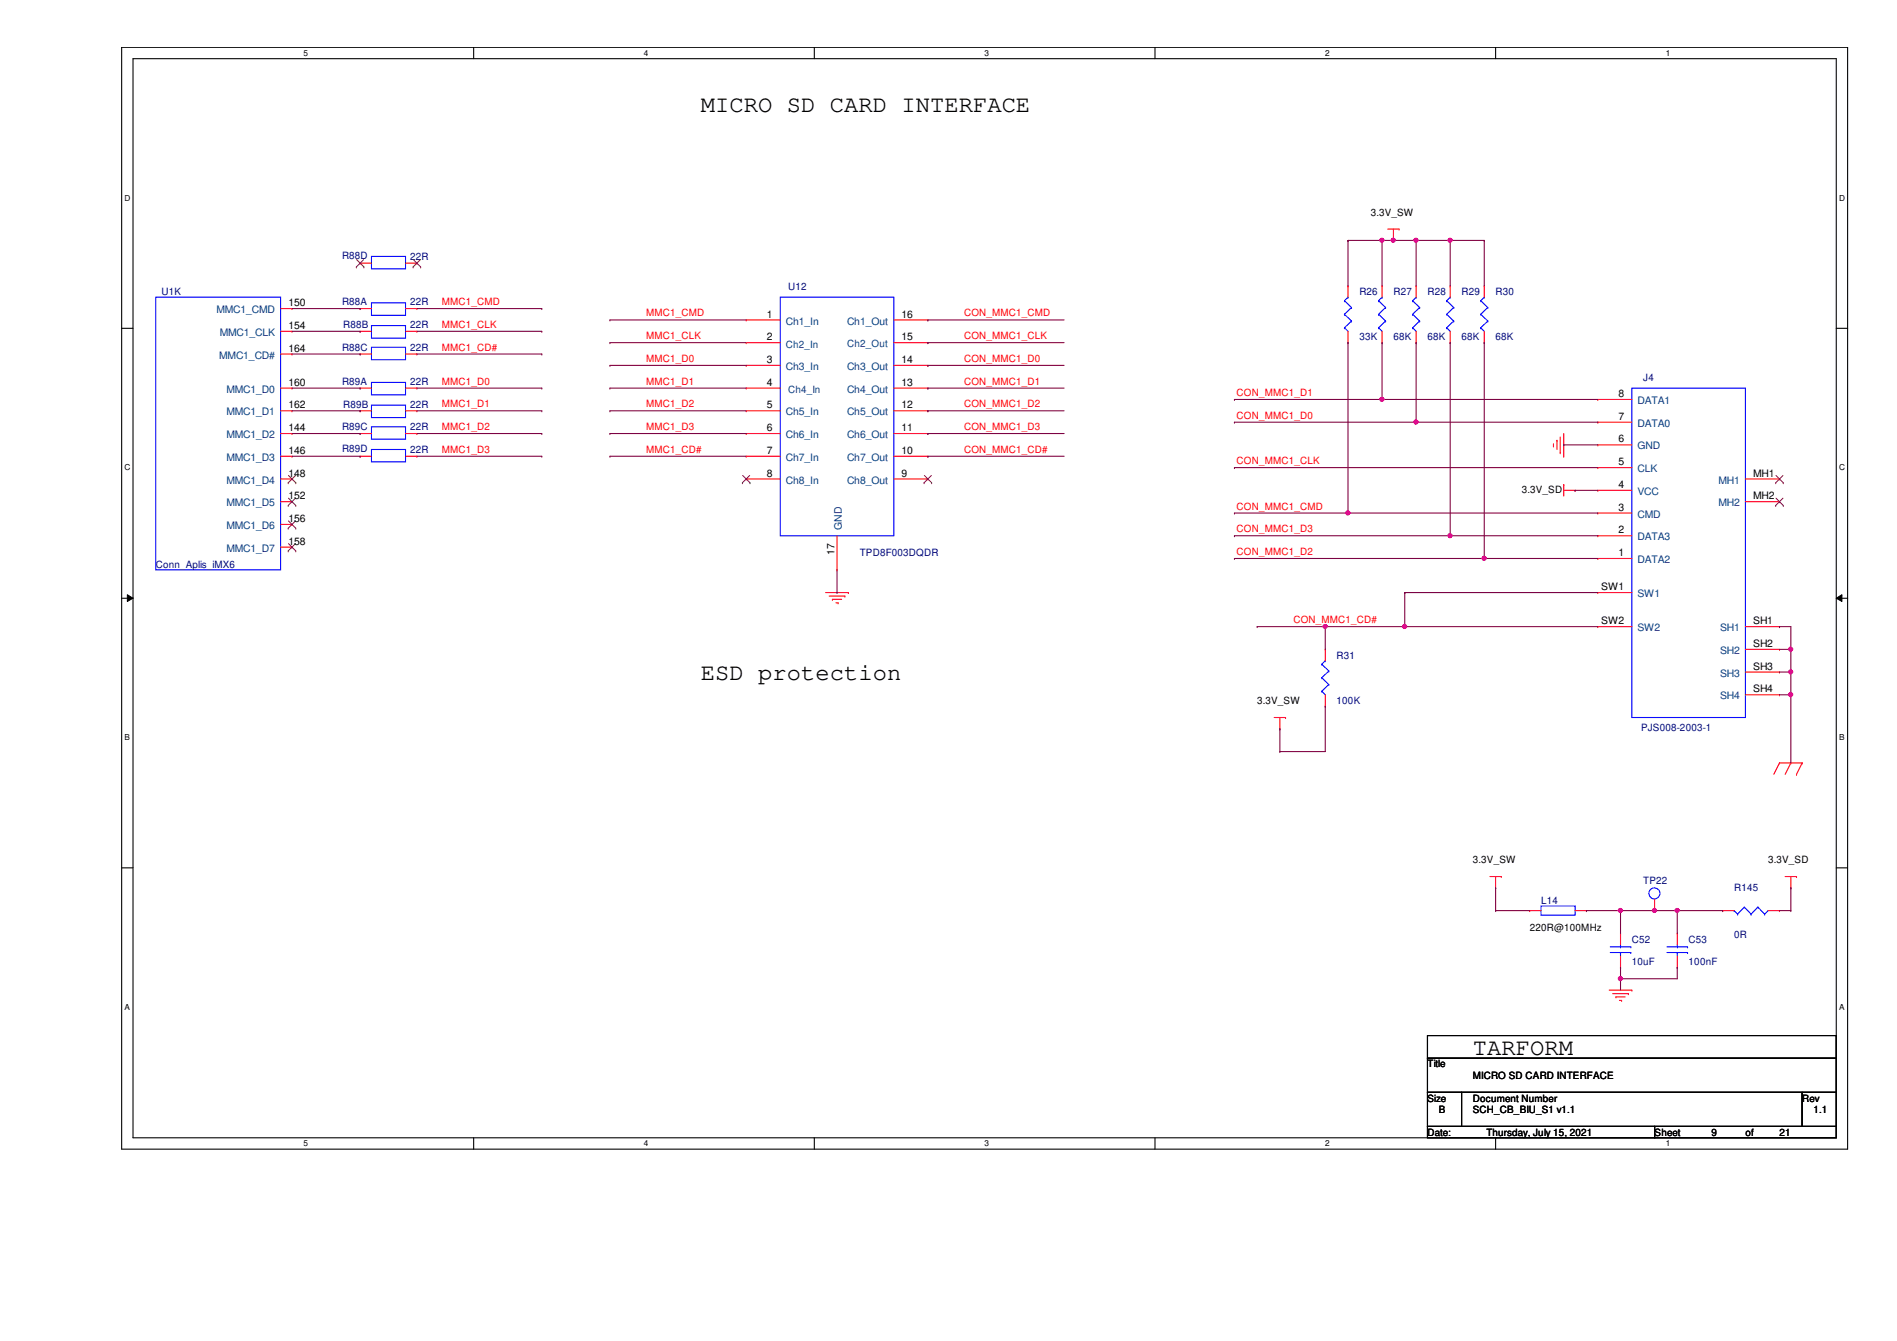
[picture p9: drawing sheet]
<svg xmlns="http://www.w3.org/2000/svg" width="297mm" height="210mm" viewBox="0 0 297 210" stroke-linecap="round" stroke-linejoin="round" font-family="sans-serif">
<path d="M19.1 7.4h270.2v172.5h-270.2zM20.8 9.2h266.7v168.9h-266.7z" fill="none" stroke="#000" stroke-width=".17"/>
<g fill="#fff">
<path d="M47.5 7.6h.7v1.4h-.7z"/>
<path d="M47.5 178.3h.7v1.4h-.7z"/>
</g>
<path d="M74.2 7.4v1.8M74.2 178.1v1.8" fill="none" stroke="#000" stroke-width=".17"/>
<g fill="#fff">
<path d="M100.8 7.6h.7v1.4h-.7z"/>
<path d="M100.8 178.3h.7v1.4h-.7z"/>
</g>
<path d="M127.5 7.4v1.8M127.5 178.1v1.8" fill="none" stroke="#000" stroke-width=".17"/>
<g fill="#fff">
<path d="M154.2 7.6h.7v1.4h-.7z"/>
<path d="M154.2 178.3h.7v1.4h-.7z"/>
</g>
<path d="M180.8 7.4v1.8M180.8 178.1v1.8" fill="none" stroke="#000" stroke-width=".17"/>
<g fill="#fff">
<path d="M207.5 7.6h.7v1.4h-.7z"/>
<path d="M207.5 178.3h.7v1.4h-.7z"/>
</g>
<path d="M234.2 7.4v1.8M234.2 178.1v1.8" fill="none" stroke="#000" stroke-width=".17"/>
<g fill="#fff">
<path d="M260.9 7.6h.6v1.4h-.6z"/>
<path d="M260.9 178.3h.6v1.4h-.6z"/>
<path d="M19.5 30.3h.9v1.4h-.9z"/>
<path d="M288 30.3h.9v1.4h-.9z"/>
<path d="M19.5 72.5h.9v1.4h-.9z"/>
<path d="M288 72.5h.9v1.4h-.9z"/>
</g>
<path d="M19.1 51.4h1.7M287.5 51.4h1.8" fill="none" stroke="#000" stroke-width=".17"/>
<g fill="#fff">
<path d="M19.5 114.7h.8v1.4h-.8z"/>
<path d="M288 114.7h.8v1.4h-.8z"/>
</g>
<path d="M19.1 93.6h1.7M287.5 93.6h1.8" fill="none" stroke="#000" stroke-width=".17"/>
<path d="M19.9 93.1l.9 .5-.9 .5zM287.5 93.6l.9-.5v1z" fill="#000"/>
<path d="M19.9 93.1l.9 .5-.9 .5zM287.5 93.6l.9-.5v1z" fill="none" stroke="#000" stroke-width=".16"/>
<g fill="#fff">
<path d="M19.5 156.9h.8v1.4h-.8z"/>
<path d="M288 156.9h.8v1.4h-.8z"/>
</g>
<path d="M19.1 135.8h1.7M287.5 135.8h1.8M223.5 162.1h64v3.6h-64zM223.5 165.6h64v5.4h-64zM223.5 171h5.4v5.3h-5.4zM223.5 176.3h35.6v1.8h-35.6zM228.9 171h53.3v5.3h-53.3zM259.1 176.3h28.4v1.8h-28.4zM282.2 171h5.3v5.3h-5.3z" fill="none" stroke="#000" stroke-width=".17"/>
<g fill="none" stroke="#f00" stroke-width=".17">
<path d="M217.3 35.9h1.8M218.2 37.6h.1M218.2 35.9v1.7M219.1 35.9h.1M43.9 48.3h1.8M43.9 51.9h1.8M43.9 55.4h1.8M45.7 48.3h.1M45.7 51.9h.1M45.7 55.4h.1M56.4 41.2h.1M56.4 48.3h.1"/>
<path d="M56.4 51.9h.1M56.4 55.4h.1M56.4 41.2h1.8M56.4 48.3h1.8M56.4 51.9h1.8M56.4 55.4h1.8M63.5 41.2h1.8M63.5 48.3h1.8M63.5 51.9h1.8M63.5 55.4h1.8M65.3 41.2h.1M65.3 48.3h.1"/>
<path d="M65.3 51.9h.1M65.3 55.4h.1M116.8 50.1h.1M116.8 53.6h.1M116.8 57.2h.1M116.8 50.1h5.4M116.8 53.6h5.4M116.8 57.2h5.4M140 50.1h5.3M140 53.6h5.3M140 57.2h5.3M145.3 57.2h.1"/>
<path d="M145.3 53.6h.1M145.3 50.1h.1M211.1 53.6h.1M211.1 44.7h.1M211.1 44.7v1.8M211.1 51.9v1.7M216.4 53.6h.1M216.4 44.7h.1M216.4 44.7v1.8M216.4 51.9v1.7M221.7 53.6h.1M221.7 44.7h.1"/>
<path d="M221.7 44.7v1.8M221.7 51.9v1.7M227.1 53.6h.1M227.1 44.7h.1M227.1 44.7v1.8M227.1 51.9v1.7M232.4 53.6h.1M232.4 44.7h.1M232.4 44.7v1.8M232.4 51.9v1.7M43.9 60.7h1.8M43.9 64.3h1.8"/>
<path d="M43.9 75h1.8M43.9 78.5h1.8M43.9 67.9h1.8M43.9 71.4h1.8M45.7 67.9h.1M45.7 71.4h.1M45.7 75h.1M45.7 78.5h.1M45.7 60.7h.1M45.7 64.3h.1M56.4 60.7h.1M56.4 64.3h.1"/>
<path d="M56.4 67.9h.1M56.4 71.4h.1M56.4 60.7h1.8M56.4 64.3h1.8M56.4 67.9h1.8M56.4 71.4h1.8M63.5 60.7h1.8M63.5 64.3h1.8M63.5 67.9h1.8M63.5 71.4h1.8M65.3 60.7h.1M65.3 64.3h.1"/>
<path d="M65.3 67.9h.1M65.3 71.4h.1M116.8 60.7h.1M116.8 64.3h.1M116.8 67.9h.1M116.8 71.4h.1M116.8 75h.1M116.8 60.7h5.4M116.8 64.3h5.4M116.8 75h5.4M116.8 67.9h5.4M116.8 71.4h5.4"/>
<path d="M140 60.7h5.3M140 64.3h5.3M140 75h5.3M140 67.9h5.3M140 71.4h5.3M145.3 60.7h.1M145.3 64.3h.1M145.3 67.9h.1M145.3 71.4h.1M145.3 75h.1M243.2 69.8h.1M243.2 69.5v.3"/>
<path d="M243.8 68.9h.1M243.8 68.9v1.5M244.3 70.9h.1M244.3 68.4v2.5M244.9 75.9h.1M244.9 71.4h.1M244.9 76.7h1.7M244.9 67.9v3.5M244.9 75.9v1.7M246.6 76.7h.1M250.2 62.5h.1M250.2 66.1h.1"/>
<path d="M250.2 69.6h.1M250.2 73.2h.1M250.2 76.7h.1M250.2 76.7h5.3M250.2 62.5h5.3M250.2 66.1h5.3M250.2 69.6h5.3M250.2 73.2h5.3M273.3 75h5.3M273.3 78.5h5.3M278.6 75h.1M278.6 78.5h.1"/>
<path d="M43.9 82.1h1.8M43.9 85.6h1.8M45.7 82.1h.1M45.7 85.6h.1M129.3 92.8h3.5M129.8 93.3h2.5M130.3 93.8h.1M130.3 93.8h1.5M130.9 94.4h.3M131.1 89.2h.1M131.1 83.9v5.3M131.2 94.4h.1"/>
<path d="M132.3 93.3h.1M132.8 92.8h.1M250.2 80.3h.1M250.2 83.9h.1M250.2 87.4h.1M250.2 92.8h.1M250.2 98.1h.1M250.2 92.8h5.3M250.2 80.3h5.3M250.2 83.9h5.3M250.2 87.4h5.3M250.2 98.1h5.3"/>
<path d="M273.3 98.1h5.3M278.6 98.1h.1M199.5 112.3h1.8M200.4 114.1h.1M200.4 112.3v1.8M201.3 112.3h.1M207.5 110.5h.1M207.5 101.6h.1M207.5 101.6v1.8M207.5 108.8v1.7M273.3 101.6h5.3M273.3 105.2h5.3"/>
<path d="M273.3 108.8h5.3M278.6 119.4h.1M278.6 101.6h.1M278.6 105.2h.1M278.6 108.8h.1M278.6 119.4l-.9 1.8M278.6 119.4h3.6M280.4 119.4h.1M280.4 119.4l-.9 1.8M282.2 119.4h.1M282.2 119.4l-.9 1.8M233.3 137.2h1.8"/>
<path d="M234.2 139h.1M234.2 137.2v1.8M235.1 137.2h.1M279.5 137.2h1.8M280.4 139h.1M280.4 137.2v1.8M281.3 137.2h.1M281.3 121.2h.1M239.5 142.5h.1M239.5 142.5h1.8M246.6 142.5h1.8M248.4 142.5h.1"/>
<path d="M252 155h3.5M252.5 155.5h2.5M253 156h.1M253 156h1.5M253.6 156.6h.3M253.7 146.1h.1M253.7 151.4h.1M253.7 146.1v1.8M253.7 149.6v1.8M253.9 156.6h.1M255 155.5h.1M255.5 155h.1"/>
<path d="M259.1 142.5h.1M259.1 140.8v1.7M262.6 146.1h.1M262.6 151.4h.1M262.6 146.1v1.8M262.6 149.6v1.8M269.7 142.5h.1M269.7 142.5h1.8M276.9 142.5h1.7M278.6 142.5h.1"/>
</g>
<g fill="none" stroke="#00f" stroke-width=".17">
<path d="M24.4 46.5h19.5v42.7h-19.5zM58.2 40.1h5.3v2h-5.3zM58.2 59.9h5.3v1.9h-5.3zM58.2 47.4h5.3v2h-5.3zM58.2 51h5.3v1.9h-5.3zM58.2 54.4h5.3v1.9h-5.3zM122.2 46.5h17.8v37.4h-17.8zM210.5 51.3h.1M210.5 49.2h.1M210.5 47.1h.1M210.5 51.3l.6 .6M210.5 49.2l1.1 1"/>
<path d="M210.5 47.1l1.1 1M211.1 46.5h.1M211.1 46.5l-.6 .6M211.6 50.2h.1M211.6 48.1h.1M211.6 50.2l-1.1 1.1M211.6 48.1l-1.1 1.1M215.9 51.3h.1M215.9 49.2h.1M215.9 47.1h.1M215.9 51.3l.5 .6M215.9 49.2l1.1 1"/>
<path d="M215.9 47.1l1.1 1M216.4 46.5h.1M216.4 46.5l-.5 .6M217 50.2h.1M217 48.1h.1M217 50.2l-1.1 1.1M217 48.1l-1.1 1.1M221.2 51.3h.1M221.2 49.2h.1M221.2 47.1h.1M221.2 51.3l.5 .6M221.2 49.2l1.1 1"/>
<path d="M221.2 47.1l1.1 1M221.7 46.5h.1M221.7 46.5l-.5 .6M222.3 50.2h.1M222.3 48.1h.1M222.3 50.2l-1.1 1.1M222.3 48.1l-1.1 1.1M226.5 51.3h.1M226.5 49.2h.1M226.5 47.1h.1M226.5 51.3l.6 .6M226.5 49.2l1.1 1"/>
<path d="M226.5 47.1l1.1 1M227.1 46.5h.1M227.1 46.5l-.6 .6M227.6 50.2h.1M227.6 48.1h.1M227.6 50.2l-1.1 1.1M227.6 48.1l-1.1 1.1M231.9 51.3h.1M231.9 49.2h.1M231.9 47.1h.1M231.9 51.3l.5 .6M231.9 49.2l1.1 1"/>
<path d="M231.9 47.1l1.1 1M232.4 46.5h.1M232.4 46.5l-.5 .6M233 50.2h.1M233 48.1h.1M233 50.2l-1.1 1.1M233 48.1l-1.1 1.1M58.2 63.4h5.3v2h-5.3zM58.2 66.8h5.3v1.9h-5.3zM58.2 70.4h5.3v1.9h-5.3zM255.5 60.7h17.8v51.6h-17.8zM207 108.2h.1"/>
<path d="M207 106.1h.1M207 104h.1M207 108.2l.5 .6M207 106.1l1.1 1M207 104l1.1 1M207.5 103.4h.1M207.5 103.4l-.5 .6M208.1 107.1h.1M208.1 105h.1M208.1 107.1l-1.1 1.1M208.1 105l-1.1 1.1M241.3 141.8h5.3v1.5h-5.3z"/>
<path d="M252.1 149.1h3.3M252.1 148.2h3.3M253.7 148.2h.1M253.7 149.1h.1M253.7 147.9v.3M253.7 149.1v.5M255.4 149.1h.1M255.4 148.2h.1M261 149.1h3.2M261 148.2h3.2M262.6 148.2h.1M262.6 149.1h.1"/>
<path d="M262.6 147.9v.3M262.6 149.1v.5M264.2 149.1h.1M264.2 148.2h.1M271.5 142.5h.1M271.5 142.5l.6 .6M272.1 143.1h.1M273.1 142h.1M273.1 142l1.1 1.1M273.1 142l-1 1.1M274.2 143.1h.1M275.3 142h.1"/>
<path d="M275.3 142l1 1.1M275.3 142l-1.1 1.1M276.3 143.1h.1M276.9 142.5l-.6 .6"/>
<circle cx="259.1" cy="139.8" r=".87"/>
</g>
<g fill="none" stroke="#804000" stroke-width=".16">
<path d="M55.8 41.8h.1M55.8 40.6l1.2 1.2M56.9 40.6l-1.1 1.2M57 41.8h.1M64.7 41.8h.1M64.7 40.6l1.2 1.2M65.8 40.6l-1.1 1.2M65.9 41.8h.1M45.1 75.6h.1M45.1 79.1h.1M45.2 74.4l1.1 1.2M45.2 78l1.1 1.1"/>
<path d="M46.3 74.4l-1.2 1.2M46.3 78l-1.2 1.1M46.3 75.6h.1M46.3 79.1h.1M116.2 75.6h.1M116.3 74.4l1.1 1.2M117.4 74.4l-1.2 1.2M117.4 75.6h.1M144.7 75.6h.1M144.7 74.4l1.2 1.2M145.8 74.4l-1.1 1.2M145.9 75.6h.1"/>
<path d="M278 75.6h.1M278 79.1h.1M278.1 74.4l1.1 1.2M278.1 78l1.1 1.1M279.2 74.4l-1.2 1.2M279.2 78l-1.2 1.1M279.2 75.6h.1M279.2 79.1h.1M45.1 82.7h.1M45.1 86.2h.1M45.2 81.5l1.1 1.2M45.2 85.1l1.1 1.1"/>
<path d="M46.3 81.5l-1.2 1.2M46.3 85.1l-1.2 1.1M46.3 82.7h.1M46.3 86.2h.1"/>
</g>
<g fill="none" stroke="#800040" stroke-width=".17">
<path d="M45.7 48.3h10.7M45.7 55.4h10.7M45.7 51.9h10.7M56.4 48.3h.1M56.4 55.4h.1M56.4 51.9h.1M45.7 60.7h10.7M45.7 64.3h10.7M45.7 67.9h10.7M45.7 71.4h10.7M56.4 60.7h.1M56.4 64.3h.1"/>
<path d="M56.4 67.9h.1M56.4 71.4h.1M193.3 62.5h.1M193.3 66.1h.1M193.3 73.2h.1M193.3 62.5h23.1M193.3 66.1h28.4M193.3 73.2h56.9M193.3 80.3h.1M193.3 83.9h.1M193.3 80.3h17.8M193.3 83.9h33.8"/>
</g>
<circle cx="227.1" cy="83.8" r=".32" fill="#f0f"/>
<circle cx="227.1" cy="83.8" r=".32" fill="none" stroke="#f0f" stroke-width=".17"/>
<path d="M193.3 87.4h.1M193.3 87.4h39.1" fill="none" stroke="#800040" stroke-width=".17"/>
<circle cx="232.4" cy="87.4" r=".32" fill="#f0f"/>
<circle cx="232.4" cy="87.4" r=".32" fill="none" stroke="#f0f" stroke-width=".17"/>
<path d="M211.1 53.6h.1M211.1 53.6v26.7M211.1 80.3h.1M211.1 80.3h39.1" fill="none" stroke="#800040" stroke-width=".17"/>
<circle cx="211" cy="80.3" r=".32" fill="#f0f"/>
<circle cx="211" cy="80.3" r=".32" fill="none" stroke="#f0f" stroke-width=".17"/>
<path d="M216.4 53.6h.1M216.4 53.6v8.9M216.4 62.5h.1M216.4 62.5h33.8" fill="none" stroke="#800040" stroke-width=".17"/>
<circle cx="216.4" cy="62.5" r=".32" fill="#f0f"/>
<circle cx="216.4" cy="62.5" r=".32" fill="none" stroke="#f0f" stroke-width=".17"/>
<path d="M221.7 53.6h.1M221.7 53.6v12.5M221.7 66.1h.1M221.7 66.1h28.5" fill="none" stroke="#800040" stroke-width=".17"/>
<circle cx="221.7" cy="66.1" r=".32" fill="#f0f"/>
<circle cx="221.7" cy="66.1" r=".32" fill="none" stroke="#f0f" stroke-width=".17"/>
<g fill="none" stroke="#800040" stroke-width=".17">
<path d="M211.1 37.6h.1M211.1 37.6v7.1M211.1 37.6h7.1M216.4 37.6h.1M216.4 37.6v7.1M227.1 53.6h.1M227.1 53.6v30.3M232.4 53.6h.1M232.4 53.6v33.8M227.1 83.9h.1M227.1 83.9h23.1M232.4 87.4h.1"/>
<path d="M232.4 87.4h17.8"/>
</g>
<circle cx="218.2" cy="37.6" r=".32" fill="#f0f"/>
<circle cx="218.2" cy="37.6" r=".32" fill="none" stroke="#f0f" stroke-width=".17"/>
<circle cx="216.4" cy="37.6" r=".32" fill="#f0f"/>
<circle cx="216.4" cy="37.6" r=".32" fill="none" stroke="#f0f" stroke-width=".17"/>
<path d="M221.7 37.6h.1M221.7 37.6v7.1M221.7 37.6h5.4" fill="none" stroke="#800040" stroke-width=".17"/>
<circle cx="227.1" cy="37.6" r=".32" fill="#f0f"/>
<circle cx="227.1" cy="37.6" r=".32" fill="none" stroke="#f0f" stroke-width=".17"/>
<circle cx="221.7" cy="37.6" r=".32" fill="#f0f"/>
<circle cx="221.7" cy="37.6" r=".32" fill="none" stroke="#f0f" stroke-width=".17"/>
<g fill="none" stroke="#800040" stroke-width=".17">
<path d="M218.2 37.6h.1M218.2 37.6h3.5M227.1 37.6h.1M227.1 37.6v7.1M227.1 37.6h5.3M232.4 37.6h.1M232.4 37.6v7.1M234.2 139h.1M234.2 139v3.5M280.4 139h.1M280.4 139v3.5M234.2 142.5h.1"/>
<path d="M234.2 142.5h5.3M248.4 142.5h.1M248.4 142.5h10.7M253.7 142.5h.1M253.7 142.5v3.6M259.1 142.5h.1"/>
</g>
<circle cx="253.7" cy="142.5" r=".32" fill="#f0f"/>
<circle cx="253.7" cy="142.5" r=".32" fill="none" stroke="#f0f" stroke-width=".17"/>
<circle cx="259.1" cy="142.5" r=".32" fill="#f0f"/>
<circle cx="259.1" cy="142.5" r=".32" fill="none" stroke="#f0f" stroke-width=".17"/>
<path d="M253.7 151.4h.1M253.7 153.2h.1M253.7 151.4v1.8M262.6 142.5h.1M262.6 151.4h.1M262.6 142.5v3.6M262.6 151.4v1.8h-8.9M262.6 142.5h7.1M269.7 142.5h.1" fill="none" stroke="#800040" stroke-width=".17"/>
<circle cx="253.7" cy="153.2" r=".32" fill="#f0f"/>
<circle cx="253.7" cy="153.2" r=".32" fill="none" stroke="#f0f" stroke-width=".17"/>
<path d="M244.9 69.6h.1M244.9 69.6h5.3M246.6 76.7h.1M246.6 76.7h3.6M196.9 98.1h.1M196.9 98.1h10.6M253.7 153.2h.1M253.7 153.2v1.8" fill="none" stroke="#800040" stroke-width=".17"/>
<circle cx="207.5" cy="98.1" r=".32" fill="#f0f"/>
<circle cx="207.5" cy="98.1" r=".32" fill="none" stroke="#f0f" stroke-width=".17"/>
<path d="M220 92.8h.1M220 92.8h30.2M220 92.8v5.3M200.4 117.6h.1M200.4 114.1h.1M200.4 114.1v3.5M207.5 110.5h.1M207.5 110.5v7.1h-7.1" fill="none" stroke="#800040" stroke-width=".17"/>
<circle cx="219.9" cy="98.1" r=".32" fill="#f0f"/>
<circle cx="219.9" cy="98.1" r=".32" fill="none" stroke="#f0f" stroke-width=".17"/>
<g fill="none" stroke="#800040" stroke-width=".17">
<path d="M95.5 57.2h.1M95.5 50.1h.1M95.5 53.6h.1M95.5 57.2h21.3M95.5 50.1h21.3M95.5 53.6h21.3M145.3 50.1h.1M145.3 53.6h.1M145.3 57.2h.1M145.3 57.2h21.3M145.3 50.1h21.3M145.3 53.6h21.3"/>
<path d="M95.5 67.9h.1M95.5 60.7h.1M95.5 64.3h.1M95.5 67.9h21.3M95.5 60.7h21.3M95.5 64.3h21.3M145.3 60.7h.1M145.3 64.3h.1M145.3 67.9h.1M145.3 67.9h21.3M145.3 60.7h21.3M145.3 64.3h21.3"/>
<path d="M207.5 98.1h.1M207.5 98.1h42.7M207.5 98.1v3.5M220 98.1h.1M278.6 98.1h.1M278.6 98.1h1.8v7.1M278.6 108.8h1.8M280.4 101.6h.1M280.4 108.8h.1M280.4 105.2h.1"/>
</g>
<circle cx="280.4" cy="101.6" r=".32" fill="#f0f"/>
<circle cx="280.4" cy="101.6" r=".32" fill="none" stroke="#f0f" stroke-width=".17"/>
<circle cx="280.4" cy="105.2" r=".32" fill="#f0f"/>
<circle cx="280.4" cy="105.2" r=".32" fill="none" stroke="#f0f" stroke-width=".17"/>
<path d="M278.6 105.2h1.8M278.6 101.6h1.8M280.4 105.2h.1M280.4 108.8h.1M280.4 101.6h.1M280.4 105.2v3.6M259.1 142.5h3.5M262.6 142.5h.1" fill="none" stroke="#800040" stroke-width=".17"/>
<circle cx="262.6" cy="142.5" r=".32" fill="#f0f"/>
<circle cx="262.6" cy="142.5" r=".32" fill="none" stroke="#f0f" stroke-width=".17"/>
<g fill="none" stroke="#800040" stroke-width=".17">
<path d="M65.3 48.3h19.5M65.3 51.9h19.5M65.3 55.4h19.5M84.8 48.3h.1M84.8 51.9h.1M84.8 55.4h.1M65.3 64.3h19.5M65.3 60.7h19.5M65.3 71.4h19.5M65.3 67.9h19.5M84.8 64.3h.1M84.8 60.7h.1"/>
<path d="M84.8 71.4h.1M84.8 67.9h.1M95.5 71.4h.1M95.5 71.4h21.3M145.3 71.4h.1M145.3 71.4h21.3M131.1 92.8h.1M131.1 89.2v3.6M280.4 108.8h.1M280.4 108.8v10.6M278.6 142.5h1.8M280.4 142.5h.1"/>
</g>
<circle cx="280.4" cy="108.7" r=".32" fill="#f0f"/>
<circle cx="280.4" cy="108.7" r=".32" fill="none" stroke="#f0f" stroke-width=".17"/>
<circle cx="227.1" cy="83.8" r=".32" fill="#f0f"/>
<circle cx="227.1" cy="83.8" r=".32" fill="none" stroke="#f0f" stroke-width=".17"/>
<circle cx="232.4" cy="87.4" r=".32" fill="#f0f"/>
<circle cx="232.4" cy="87.4" r=".32" fill="none" stroke="#f0f" stroke-width=".17"/>
<circle cx="211" cy="80.3" r=".32" fill="#f0f"/>
<circle cx="211" cy="80.3" r=".32" fill="none" stroke="#f0f" stroke-width=".17"/>
<circle cx="216.4" cy="62.5" r=".32" fill="#f0f"/>
<circle cx="216.4" cy="62.5" r=".32" fill="none" stroke="#f0f" stroke-width=".17"/>
<circle cx="221.7" cy="66.1" r=".32" fill="#f0f"/>
<circle cx="221.7" cy="66.1" r=".32" fill="none" stroke="#f0f" stroke-width=".17"/>
<circle cx="218.2" cy="37.6" r=".32" fill="#f0f"/>
<circle cx="218.2" cy="37.6" r=".32" fill="none" stroke="#f0f" stroke-width=".17"/>
<circle cx="216.4" cy="37.6" r=".32" fill="#f0f"/>
<circle cx="216.4" cy="37.6" r=".32" fill="none" stroke="#f0f" stroke-width=".17"/>
<circle cx="227.1" cy="37.6" r=".32" fill="#f0f"/>
<circle cx="227.1" cy="37.6" r=".32" fill="none" stroke="#f0f" stroke-width=".17"/>
<circle cx="221.7" cy="37.6" r=".32" fill="#f0f"/>
<circle cx="221.7" cy="37.6" r=".32" fill="none" stroke="#f0f" stroke-width=".17"/>
<circle cx="253.7" cy="142.5" r=".32" fill="#f0f"/>
<circle cx="253.7" cy="142.5" r=".32" fill="none" stroke="#f0f" stroke-width=".17"/>
<circle cx="259.1" cy="142.5" r=".32" fill="#f0f"/>
<circle cx="259.1" cy="142.5" r=".32" fill="none" stroke="#f0f" stroke-width=".17"/>
<circle cx="253.7" cy="153.2" r=".32" fill="#f0f"/>
<circle cx="253.7" cy="153.2" r=".32" fill="none" stroke="#f0f" stroke-width=".17"/>
<circle cx="207.5" cy="98.1" r=".32" fill="#f0f"/>
<circle cx="207.5" cy="98.1" r=".32" fill="none" stroke="#f0f" stroke-width=".17"/>
<circle cx="219.9" cy="98.1" r=".32" fill="#f0f"/>
<circle cx="219.9" cy="98.1" r=".32" fill="none" stroke="#f0f" stroke-width=".17"/>
<circle cx="280.4" cy="101.6" r=".32" fill="#f0f"/>
<circle cx="280.4" cy="101.6" r=".32" fill="none" stroke="#f0f" stroke-width=".17"/>
<circle cx="280.4" cy="105.2" r=".32" fill="#f0f"/>
<circle cx="280.4" cy="105.2" r=".32" fill="none" stroke="#f0f" stroke-width=".17"/>
<circle cx="262.6" cy="142.5" r=".32" fill="#f0f"/>
<circle cx="262.6" cy="142.5" r=".32" fill="none" stroke="#f0f" stroke-width=".17"/>
<circle cx="280.4" cy="108.7" r=".32" fill="#f0f"/>
<circle cx="280.4" cy="108.7" r=".32" fill="none" stroke="#f0f" stroke-width=".17"/>
<g font-size="3.7">
<text x="109.7" y="17.5">MICRO SD CARD INTERFACE</text>
<text x="109.7" y="106.4">ESD protection</text>
<text x="230.6" y="165.1">TARFORM</text>
</g>
<g font-size="1.6">
<text x="214.6" y="33.7">3.3V_SW</text>
<text x="45.2" y="47.9">150</text>
<text x="45.2" y="51.5">154</text>
<text x="120.1" y="49.7">1</text>
<text x="120.1" y="53.3">2</text>
<text x="141.2" y="53.3">15</text>
<text x="141.2" y="49.7">16</text>
<text x="45.2" y="55">164</text>
<text x="120.1" y="56.8">3</text>
<text x="141.2" y="56.8">14</text>
<text x="45.2" y="60.4">160</text>
<text x="45.2" y="63.9">162</text>
<text x="120.1" y="60.4">4</text>
<text x="120.1" y="63.9">5</text>
<text x="141.2" y="60.4">13</text>
<text x="141.2" y="63.9">12</text>
<text x="253.4" y="62.1">8</text>
<text x="253.4" y="65.7">7</text>
<text x="45.2" y="67.5">144</text>
<text x="45.2" y="71">146</text>
<text x="120.1" y="67.5">6</text>
<text x="120.1" y="71">7</text>
<text x="141.2" y="67.5">11</text>
<text x="141.2" y="71">10</text>
<text x="253.4" y="69.3">6</text>
<text x="45.2" y="74.6">148</text>
<text x="120.1" y="74.6">8</text>
<text x="141.2" y="74.6">9</text>
<text x="238.3" y="77.1">3.3V_SD</text>
<text x="253.4" y="72.8">5</text>
<text x="253.4" y="76.4">4</text>
<text x="274.5" y="74.6">MH1</text>
<text x="45.2" y="78.1">152</text>
<text x="45.2" y="81.7">156</text>
<text x="253.4" y="79.9">3</text>
<text x="253.4" y="83.5">2</text>
<text x="274.5" y="78.1">MH2</text>
<text x="45.2" y="85.3">158</text>
<text x="130.7" y="86.9" transform="rotate(-90 130.7 86.9)">17</text>
<text x="253.4" y="87">1</text>
<text x="250.7" y="92.4">SW1</text>
<text x="250.7" y="97.7">SW2</text>
<text x="274.5" y="97.7">SH1</text>
<text x="274.5" y="101.3">SH2</text>
<text x="274.5" y="104.8">SH3</text>
<text x="196.8" y="110.2">3.3V_SW</text>
<text x="274.5" y="108.4">SH4</text>
<text x="230.6" y="135.1">3.3V_SW</text>
<text x="276.9" y="135.1">3.3V_SD</text>
<text x="239.5" y="145.8">220R@100MHz</text>
<text x="223.5" y="167.1">Title</text>
<text x="223.5" y="172.4">Size</text>
<text x="230.6" y="172.4">Document Number</text>
<text x="230.6" y="168.9">MICRO SD CARD INTERFACE</text>
<text x="282.2" y="172.4">Rev</text>
<text x="223.5" y="177.8">Date:</text>
<text x="225.3" y="174.2">B</text>
<text x="230.6" y="174.2">SCH_CB_BIU_S1 v1.1</text>
<text x="232.7" y="177.8">Thursday, July 15, 2021</text>
<text x="259.1" y="177.8">Sheet</text>
<text x="268" y="177.8">9</text>
<text x="273.3" y="177.8">of</text>
<text x="278.6" y="177.8">21</text>
<text x="284" y="174.2">1.1</text>
</g>
<g font-size="1.6" fill="#000080">
<text x="53.6" y="40.5">R88D</text>
<text x="64.2" y="40.7">22R</text>
<text x="25.3" y="46.2">U1K</text>
<text x="53.6" y="47.8">R88A</text>
<text x="64.2" y="47.8">22R</text>
<text x="123.4" y="45.5">U12</text>
<text x="212.9" y="46.2">R26</text>
<text x="218.2" y="46.2">R27</text>
<text x="223.5" y="46.2">R28</text>
<text x="228.9" y="46.2">R29</text>
<text x="234.2" y="46.2">R30</text>
<text x="53.7" y="51.3">R88B</text>
<text x="64.2" y="51.3">22R</text>
<text x="212.9" y="53.3">33K</text>
<text x="218.2" y="53.3">68K</text>
<text x="223.5" y="53.3">68K</text>
<text x="228.9" y="53.3">68K</text>
<text x="234.2" y="53.3">68K</text>
<text x="53.6" y="54.9">R88C</text>
<text x="64.2" y="54.9">22R</text>
<text x="257.3" y="59.7">J4</text>
<text x="53.6" y="60.2">R89A</text>
<text x="53.7" y="63.8">R89B</text>
<text x="64.2" y="63.8">22R</text>
<text x="64.2" y="60.2">22R</text>
<text x="53.6" y="67.4">R89C</text>
<text x="53.6" y="70.7">R89D</text>
<text x="64.2" y="67.4">22R</text>
<text x="64.2" y="70.9">22R</text>
<text x="24.4" y="88.9">Conn_Aplis_iMX6</text>
<text x="134.6" y="87.1">TPD8F003DQDR</text>
<text x="209.3" y="103.1">R31</text>
<text x="209.3" y="110.2">100K</text>
<text x="257" y="114.5">PJS008-2003-1</text>
<text x="241.3" y="141.5">L14</text>
<text x="257.3" y="138.3">TP22</text>
<text x="271.5" y="139.5">R145</text>
<text x="255.5" y="147.5">C52</text>
<text x="264.4" y="147.5">C53</text>
<text x="271.5" y="146.8">0R</text>
<text x="255.5" y="151.1">10uF</text>
<text x="264.4" y="151.1">100nF</text>
</g>
<g font-size="1.6" fill="#f00">
<text x="69.2" y="47.8">MMC1_CMD</text>
<text x="69.2" y="51.3">MMC1_CLK</text>
<text x="101.2" y="49.5">MMC1_CMD</text>
<text x="101.2" y="53.1">MMC1_CLK</text>
<text x="151" y="49.5">CON_MMC1_CMD</text>
<text x="151" y="53.1">CON_MMC1_CLK</text>
<text x="69.2" y="54.9">MMC1_CD#</text>
<text x="101.2" y="56.6">MMC1_D0</text>
<text x="151" y="56.6">CON_MMC1_D0</text>
<text x="69.2" y="63.8">MMC1_D1</text>
<text x="69.2" y="60.2">MMC1_D0</text>
<text x="101.2" y="60.2">MMC1_D1</text>
<text x="101.2" y="63.8">MMC1_D2</text>
<text x="151" y="60.2">CON_MMC1_D1</text>
<text x="151" y="63.8">CON_MMC1_D2</text>
<text x="193.6" y="62">CON_MMC1_D1</text>
<text x="193.6" y="65.5">CON_MMC1_D0</text>
<text x="69.2" y="70.9">MMC1_D3</text>
<text x="69.2" y="67.3">MMC1_D2</text>
<text x="101.2" y="67.3">MMC1_D3</text>
<text x="101.2" y="70.9">MMC1_CD#</text>
<text x="151" y="67.3">CON_MMC1_D3</text>
<text x="151" y="70.9">CON_MMC1_CD#</text>
<text x="193.6" y="72.6">CON_MMC1_CLK</text>
<text x="193.6" y="79.8">CON_MMC1_CMD</text>
<text x="193.6" y="83.3">CON_MMC1_D3</text>
<text x="193.6" y="86.9">CON_MMC1_D2</text>
<text x="202.5" y="97.5">CON_MMC1_CD#</text>
</g>
<g font-size="1.6" fill="#004080">
<text x="33.9" y="49">MMC1_CMD</text>
<text x="34.4" y="52.6">MMC1_CLK</text>
<text x="123.1" y="50.8">Ch1_In</text>
<text x="132.6" y="50.8">Ch1_Out</text>
<text x="34.3" y="56.1">MMC1_CD#</text>
<text x="123.1" y="54.5">Ch2_In</text>
<text x="123.1" y="57.9">Ch3_In</text>
<text x="132.6" y="57.9">Ch3_Out</text>
<text x="132.7" y="54.4">Ch2_Out</text>
<text x="35.5" y="61.5">MMC1_D0</text>
<text x="35.5" y="65">MMC1_D1</text>
<text x="123.1" y="65">Ch5_In</text>
<text x="123.4" y="61.5">Ch4_In</text>
<text x="132.6" y="61.5">Ch4_Out</text>
<text x="132.6" y="65">Ch5_Out</text>
<text x="256.4" y="63.2">DATA1</text>
<text x="35.5" y="68.6">MMC1_D2</text>
<text x="123.1" y="68.6">Ch6_In</text>
<text x="132.6" y="68.6">Ch6_Out</text>
<text x="256.4" y="66.8">DATA0</text>
<text x="256.4" y="70.4">GND</text>
<text x="35.5" y="72.1">MMC1_D3</text>
<text x="35.5" y="75.7">MMC1_D4</text>
<text x="123.1" y="72.1">Ch7_In</text>
<text x="123.1" y="75.7">Ch8_In</text>
<text x="132.6" y="72.1">Ch7_Out</text>
<text x="132.6" y="75.7">Ch8_Out</text>
<text x="256.4" y="73.9">CLK</text>
<text x="256.4" y="77.5">VCC</text>
<text x="269.1" y="75.7">MH1</text>
<text x="35.5" y="79.2">MMC1_D5</text>
<text x="35.5" y="82.8">MMC1_D6</text>
<text x="131.8" y="83" transform="rotate(-90 131.8 83)">GND</text>
<text x="256.4" y="81">CMD</text>
<text x="269.1" y="79.2">MH2</text>
<text x="35.5" y="86.4">MMC1_D7</text>
<text x="256.4" y="84.6">DATA3</text>
<text x="256.4" y="88.1">DATA2</text>
<text x="256.4" y="93.5">SW1</text>
<text x="256.4" y="98.8">SW2</text>
<text x="269.3" y="98.8">SH1</text>
<text x="269.3" y="102.4">SH2</text>
<text x="269.3" y="105.9">SH3</text>
<text x="269.3" y="109.5">SH4</text>
</g>
<g font-size="1.3">
<text x="47.5" y="8.7">5</text>
<text x="100.8" y="8.7">4</text>
<text x="154.2" y="8.7">3</text>
<text x="207.5" y="8.7">2</text>
<text x="260.9" y="8.7">1</text>
<text x="19.5" y="31.4">D</text>
<text x="288" y="31.4">D</text>
<text x="19.5" y="73.6">C</text>
<text x="288" y="73.6">C</text>
<text x="19.5" y="115.9">B</text>
<text x="288" y="115.9">B</text>
<text x="19.5" y="158.1">A</text>
<text x="288" y="158.1">A</text>
<text x="47.5" y="179.4">5</text>
<text x="100.8" y="179.4">4</text>
<text x="154.2" y="179.4">3</text>
<text x="207.5" y="179.4">2</text>
<text x="260.9" y="179.4">1</text>
</g>
</svg>
